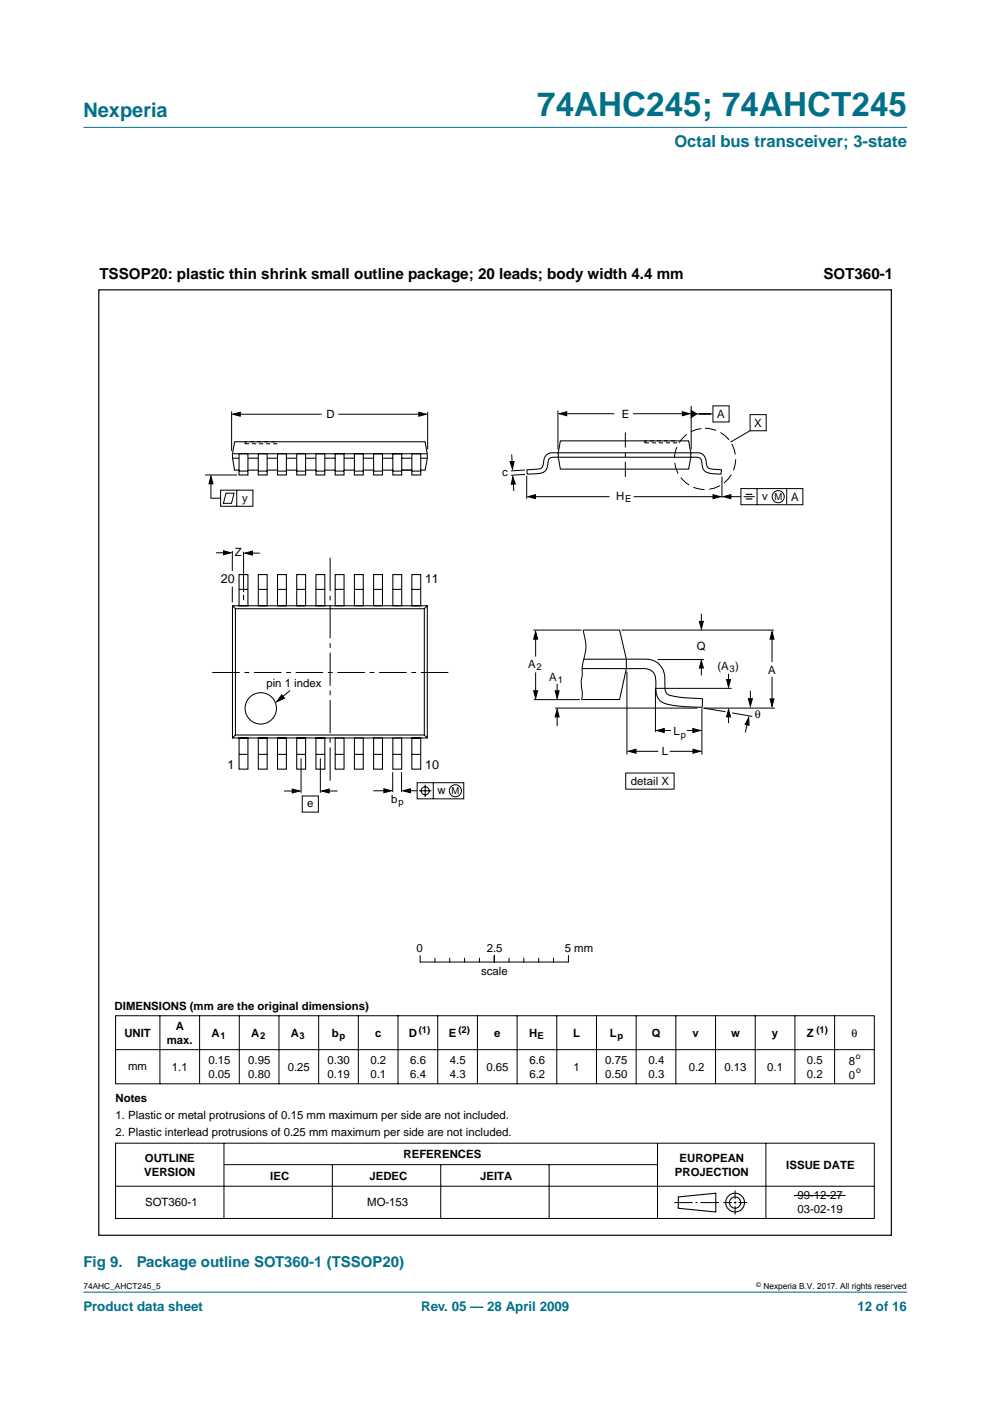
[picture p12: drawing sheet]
<svg xmlns="http://www.w3.org/2000/svg" width="210mm" height="297mm" viewBox="0 0 210 297" stroke-linecap="round" stroke-linejoin="round" font-family="sans-serif">
<path d="M192.3 273.9h-174.6" fill="none" stroke="#00708a" stroke-width=".21"/>
<path d="M17.7 27h174.6z" fill="#00708a" stroke="#00708a" stroke-width=".21"/>
<g fill="none" stroke="#000" stroke-width=".21">
<path d="M49.1 87.2v8.4M50.3 87.8h17.9M71.7 87.8h17.8M90.7 87.3v7.9M108.5 96.4l.1 2.5M111.3 99.6l-2.9 .2M118.3 87v8.3M119.3 87.7h10.9M134.2 87.7h11.3M146.5 86v9.3M147.1 87.8h4M151.2 86h3.4v3.5h-3.4z"/>
<path d="M159 87.9h3.4v3.4h-3.4zM159 91.3l-4.1 2.4M43.5 100.7h6.8M44.7 101.6v4h2.1M45.8 117.2h2.6M46.8 103.9h6.8v3.4h-6.8zM47.9 104.6h1.7l-.5 2.1h-1.7zM49.3 116.8v4.2M50.2 103.9v3.4M51.6 117v8.5M52.5 117.3h2.6M108.8 101.6l.1 2.5"/>
<path d="M111.3 100.6l-2.9 .2M111.7 100.9v4.9M112.8 105.3h16.4M134.3 105.3h17.5M153.1 101.1v4.5M154.3 105.3h2.8M157.1 103.6h13.1v3.4h-13.1zM157.7 105.3h2.3M160.5 103.6v3.4M166.8 103.6v3.4M49.3 124.4v3.3M51.6 126.1v1.1"/>
<path d="M113.1 133.6h10.2M113.6 134.5v4.7M123.7 133.6a10 10 0 0 1-.1 6.7l-.2 1.4 .1 1.3a8.1 8.1 0 0 0 0 4.1l-.2 1.2M131.8 133.6h32.3M139.4 139.8h9.9M148.7 130.1v2.4M163.7 135v5.3M61.5 146.4l-2.5 2.1M113.2 148.3h9.8M113.6 142.6v4.7M117.7 150.1h30.1M118.1 145v2.6"/>
<path d="M118.1 151.4v2.5M132.9 142.4v17.6M133.9 159.3h5.7M139 145.9h16.1M139 146v9.2M140.2 154.9h2.1M142 159.3h5.7M145.6 154.9h1.8M148.7 140.8v2.4M148.8 150.2v9.8M154.5 151.4v1.9M154.5 142.8v2"/>
<path d="M155.2 151.1l4.3 .8M158.6 152.7l-.6 2.6M159.1 146.4v2.6M163.7 143.5v5.2M164.3 150.1h-15.1l4.6 .8M60.2 167.7h2.6M63.8 160.8v7.3M64.1 168.8h3.4v3.4h-3.4zM67.9 160.8v7.3M69 167.7h2.6M79.1 167.7h3M83.3 163.7v4.2"/>
<path d="M85.1 163.7v4.2M86.3 167.7h2.1M88.4 165.9h9.9v3.5h-9.9zM88.9 167.7h2.6M90.2 166.4v2.6M91.9 165.9v3.5M132.7 163.9h10.2v3.4h-10.2zM24.5 215.4h160.9v14.4h-160.9zM33.9 215.4v14.4M42.3 215.4v14.4M50.7 215.4v14.4M59.1 215.4v14.4"/>
<path d="M67.6 215.4v14.4M76 215.4v14.4M84.4 215.3v14.5M89.1 202.6v1.4M89.1 204h31.3M92.2 203.2v.8M92.8 215.4v14.4M95.4 203.2v.8M98.5 203.2v.8M101.2 215.4v14.4M101.7 203.2v.8M104.8 202.6v1.4"/>
<path d="M107.9 203.2v.8M109.6 215.4v14.4M111.1 203.2v.8M114.2 203.2v.8M117.4 203.2v.8M118.1 215.4v14.4M120.5 202.6v1.4M126.5 215.4v14.4M134.9 215.4v14.4M143.3 215.4v14.4M151.7 215.4v14.4M160.1 215.3v14.5"/>
<path d="M168.5 215.4v14.4M177 215.4v14.4M24.5 222.5h160.9M24.5 242.4h160.9v15.9h-160.9zM24.5 251.5h160.9M47.5 242.4v15.9M47.5 246.9h91.8M70.5 246.9v11.4M93.4 246.9v11.4M116.4 246.9v11.4M139.4 242.4v15.9M143 255h3.9"/>
<path d="M147.5 255h.4M148.5 255h4M153.3 255h1.9M155.6 255h.5M155.9 252.4v1.8M155.9 254.7v.5M155.9 255.7v1.8M156.6 255h1.8M162.4 242.4v15.9M168.3 253.5h11"/>
<circle cx="165" cy="105.3" r="1.28"/>
<circle cx="90.2" cy="167.7" r=".86"/>
<circle cx="96.6" cy="167.7" r="1.28"/>
</g>
<g fill="none" stroke="#000" stroke-width=".23">
<path d="M143.8 253.8l8-.8v4l-8-.8z"/>
<circle cx="155.9" cy="255" r="1.99"/>
<circle cx="155.9" cy="255" r="1.2"/>
</g>
<g fill="#000" stroke="#000" stroke-width=".21">
<path d="M49.4 87.8l1.5-.4v.8zM88.8 87.4l1.6 .4-1.6 .4zM108.1 97.9l.9-.1-.3 1.6zM118.6 87.7l1.6-.4v.8zM144.7 87.3l1.6 .4-1.6 .4zM146.6 87l1.1 .8-1.1 .7zM44.7 101l.4 1.6h-.8zM47.4 116.8l1.6 .4-1.6 .4zM51.9 117.3l1.6-.5v.9zM108.7 101.1l.6 1.5-.9 .1zM112 105.3l1.5-.4v.8zM151.2 104.9l1.6 .4-1.6 .4z"/>
<path d="M153.4 105.3l1.6-.4v.8zM113.6 133.9l.4 1.6h-.9zM148.3 131.7h.8l-.4 1.6zM163.7 133.9l.4 1.6h-.8zM59.7 147.3l.6 .7-1.6 .8zM113.1 146.5h.9l-.4 1.6zM118.1 150.4l.5 1.6h-.9zM117.7 146.5h.9l-.5 1.6zM133.3 159.3l1.5-.4v.8zM139.3 154.9l1.5-.4v.8zM146.9 154.5l1.6 .4-1.6 .4zM146.9 158.9l1.6 .4-1.6 .4z"/>
<path d="M148.7 140l.4 1.6h-.8zM154.5 150.4l.4 1.6h-.9zM154 144.1h.9l-.4 1.6zM158.7 152.1l.1 1.7-.8-.2zM158.7 148.1h.8l-.4 1.6zM163.3 148.2h.8l-.4 1.6zM62 167.3l1.5 .4-1.5 .4zM68.2 167.7l1.6-.4v.8zM81.4 167.2l1.6 .5-1.6 .4zM85.4 167.7l1.6-.5v.9z"/>
</g>
<path d="M45 142.6h50.3" fill="none" stroke="#000" stroke-width=".21" stroke-dasharray="5.8 1 1 1" stroke-linecap="butt"/>
<path d="M70 118.3v47.6" fill="none" stroke="#000" stroke-width=".21" stroke-dasharray="7 1 1 1" stroke-linecap="butt"/>
<g fill="none" stroke="#000" stroke-width=".22">
<path d="M49.3 96.2h41.3M49.3 97.1h1.4M50.7 96.2h1.9v4.5h-1.9zM50.7 99.7h-1l-.4-2.6v-.9l.4-2.5h40.4l.5 2.5v1l-.5 2.5h-.9M50.7 99.9h1.9M52.6 99.7h2.2M52.6 97.1h2.2M54.8 96.2h1.8v4.5h-1.8zM54.8 99.9h1.9M56.6 99.7h2.2M56.6 97.1h2.2M58.8 96.2h1.9v4.5h-1.9z"/>
<path d="M58.9 99.9h1.8M60.7 97.1h2.2M60.7 99.7h2.2M62.9 96.2h1.9v4.5h-1.9zM62.9 99.9h1.9M64.8 97.1h2.2M64.8 99.7h2.2M67 96.2h1.9v4.5h-1.9zM67 99.9h1.9M68.9 99.7h2.2M68.9 97.1h2.2M71.1 96.2h1.8v4.5h-1.8z"/>
<path d="M71.1 99.9h1.8M72.9 99.7h2.2M72.9 97.1h2.2M75.1 96.2h1.9v4.5h-1.9zM75.2 99.9h1.8M77 99.7h2.2M77 97.1h2.2M79.2 96.2h1.9v4.5h-1.9zM79.2 99.9h1.9M81.1 99.7h2.2M81.1 97.1h2.2M83.3 96.2h1.9v4.5h-1.9z"/>
<path d="M83.3 99.9h1.9M85.2 97.1h2.1M85.2 99.7h2.1M87.3 96.2h1.9v4.5h-1.9zM87.3 99.9h1.9M89.2 97.1h1.4M111.7 99.6l2.4-.2a1.12 1.12 0 0 0 1.1-1.3 1.98 1.98 0 0 1 2.5-2.1h28.8a3.7 3.7 0 0 1 2.6 .5 4.4 4.4 0 0 1 .8 2.4 3.5 3.5 0 0 0 2.8 .7h.3a.62 .62 0 0 1-.4 .9 5.7 5.7 0 0 1-3.2-.7l-.4-.5-.1-.8a1.22 1.22 0 0 0-1.5-1.6h-28.9a2.53 2.53 0 0 0-2.2 .5l-.1 .6a2.18 2.18 0 0 1-2.7 2.5h-1.7zM118.8 93.5h27.2l.5 2.5v1l-.5 2.5h-27.2l-.4-2.6v-.9zM49.3 128.4h41.3v28.1h-41.3zM49.3 128.4l.6 .7M49.9 129.1h40.1v26.7h-40.1zM50.7 121.8h1.9v6.6h-1.9z"/>
<path d="M50.7 125h1.9M54.8 121.8h1.8v6.6h-1.8zM54.8 125h1.8M58.8 121.8h1.9v6.6h-1.9zM58.8 125h1.9M62.9 121.8h1.9v6.6h-1.9zM62.9 125h1.9M67 121.8h1.9v6.6h-1.9zM67 125h1.9M71.1 121.8h1.8v6.6h-1.8zM71.1 125h1.8M75.1 121.8h1.9v6.6h-1.9z"/>
<path d="M75.1 125h1.9M79.2 121.8h1.9v6.6h-1.9zM79.2 125h1.9M83.3 121.8h1.9v6.6h-1.9zM83.3 125h1.9M87.3 121.8h1.9v6.6h-1.9zM87.3 125h1.9M90.6 128.4l-.6 .7M123.7 133.6h7.7l1.4 6.2v2l-1.4 6.5h-8.1M123.8 139.8h10a12.6 12.6 0 0 1 5.1 .4 4.2 4.2 0 0 1 2.1 4.3v.7a1.99 1.99 0 0 0 .8 2.2 34.7 34.7 0 0 0 7.1 .8v1.7a25.9 25.9 0 0 1-6.6-.4 3.2 3.2 0 0 1-3.3-3.9l.1-.7a2.47 2.47 0 0 0-2.1-3.1h-13.6M49.9 155.8l-.6 .7M50.7 156.5h1.9v6.6h-1.9z"/>
<path d="M50.7 159.9h1.9M54.8 156.5h1.8v6.6h-1.8zM54.8 159.9h1.8M58.8 156.5h1.9v6.6h-1.9zM58.8 159.9h1.9M62.9 156.5h1.9v6.6h-1.9zM62.9 159.9h1.9M67 156.5h1.9v6.6h-1.9zM67 159.9h1.9M71.1 156.5h1.8v6.6h-1.8zM71.1 159.9h1.8M75.1 156.5h1.9v6.6h-1.9z"/>
<path d="M75.1 159.9h1.9M79.2 156.5h1.9v6.6h-1.9zM79.2 159.9h1.9M83.3 156.5h1.9v6.6h-1.9zM83.3 159.9h1.9M87.3 156.5h1.9v6.6h-1.9zM87.3 159.9h1.9M90 155.8l.6 .7"/>
<circle cx="55.3" cy="150.2" r="3.3"/>
</g>
<path d="M52 93.7h6.7v.4h-6.7zM136.7 93.5h6.7v.4h-6.7z" fill="none" stroke="#000" stroke-width=".21" stroke-dasharray=".9 .6" stroke-linecap="butt"/>
<path d="M158.1 104.8h1.4M158.1 105.8h1.4" fill="none" stroke="#000" stroke-width=".24"/>
<path d="M132.6 91.7v9.5" fill="none" stroke="#000" stroke-width=".21" stroke-dasharray="3.2 1 1 1" stroke-linecap="butt"/>
<circle cx="149.5" cy="97.3" r="6.5" fill="none" stroke="#000" stroke-width=".21" stroke-dasharray="2.4 1" stroke-linecap="butt"/>
<path d="M20.9 61.5h168.1v200.4h-168.1z" fill="none" stroke="#000" stroke-width=".25"/>
<text font-size="7.1" fill="#00708a" x="113.9" y="24.7">74AHC245; 74AHCT245</text>
<text font-size="4.2" fill="#00708a" x="17.7" y="24.9">Nexperia</text>
<text font-size="3.5" fill="#00708a" x="143" y="31.1">Octal bus transceiver; 3-state</text>
<g font-size="3.2">
<text x="21.1" y="59.1">TSSOP20: plastic thin shrink small outline package; 20 leads; body width 4.4 mm</text>
<text x="174.6" y="59.1">SOT360-1</text>
</g>
<g font-size="3.2" fill="#00708a">
<text x="17.7" y="268.7">Fig 9.</text>
<text x="29" y="268.7">Package outline SOT360-1 (TSSOP20)</text>
</g>
<g font-size="2.8" fill="#00708a">
<text x="17.7" y="278">Product data sheet</text>
<text x="89.3" y="278">Rev. 05 — 28 April 2009</text>
<text x="181.8" y="278">12 of 16</text>
</g>
<g font-size="2.7">
<text x="46.8" y="123.6">20</text>
<text x="90.1" y="123.5">11</text>
<text x="48.2" y="163">1</text>
<text x="90.1" y="163">10</text>
</g>
<g font-size="2.4">
<text x="69.2" y="88.7">D</text>
<text x="131.9" y="88.6">E</text>
<text x="152.1" y="88.6">A</text>
<text x="159.9" y="90.5">X</text>
<text x="106.5" y="100.9">c</text>
<text x="51.4" y="106.4">y</text>
<text x="130.7" y="105.9">H</text>
<text x="161.6" y="106">v</text>
<text x="167.7" y="106.2">A</text>
<text x="49.8" y="117.9">Z</text>
<text x="147.7" y="137.7">Q</text>
<text x="112" y="141.6">A</text>
<text x="152.1" y="142.1">(A )</text>
<text x="162.9" y="142.9">A</text>
<text x="56.5" y="145.7">pin 1 index</text>
<text x="116.4" y="144.3">A</text>
<text x="142.8" y="155.9">L</text>
<text x="160.1" y="152.3">θ</text>
<text x="140.3" y="160.2">L</text>
<text x="133.8" y="166.5">detail X</text>
<text x="65.1" y="171.2">e</text>
<text x="82.9" y="170.3">b</text>
<text x="92.7" y="168.4">w</text>
<text x="88.3" y="201.9">0</text>
<text x="103.2" y="201.9">2.5</text>
<text x="119.7" y="201.9">5 mm</text>
<text x="102" y="206.6">scale</text>
<text x="24.3" y="214.2">DIMENSIONS (mm are the original dimensions)</text>
<text x="26.4" y="219.9">UNIT</text>
<text x="35.4" y="221.3">max.</text>
<text x="37.3" y="218.4">A</text>
<text x="44.9" y="219.9">A</text>
<text x="53.3" y="219.9">A</text>
<text x="61.7" y="219.9">A</text>
<text x="70.4" y="219.9">b</text>
<text x="79.5" y="219.9">c</text>
<text x="86.7" y="219.9">D</text>
<text x="95.1" y="219.9">E</text>
<text x="104.8" y="219.9">e</text>
<text x="112.2" y="219.9">H</text>
<text x="121.5" y="219.9">L</text>
<text x="129.3" y="219.9">L</text>
<text x="138.2" y="219.9">Q</text>
<text x="146.9" y="219.9">v</text>
<text x="155" y="219.9">w</text>
<text x="163.7" y="219.9">y</text>
<text x="171.1" y="219.9">Z</text>
<text x="180.5" y="219.9">θ</text>
<text x="27.2" y="226.8">mm</text>
<text x="36.5" y="227">1.1</text>
<text x="44.2" y="225.6">0.15</text>
<text x="52.6" y="225.6">0.95</text>
<text x="61" y="227.1">0.25</text>
<text x="69.5" y="225.6">0.30</text>
<text x="78.6" y="225.6">0.2</text>
<text x="87" y="225.6">6.6</text>
<text x="95.4" y="225.6">4.5</text>
<text x="103.1" y="227">0.65</text>
<text x="112.2" y="225.6">6.6</text>
<text x="121.6" y="227">1</text>
<text x="128.3" y="225.6">0.75</text>
<text x="137.5" y="225.6">0.4</text>
<text x="146" y="227">0.2</text>
<text x="153.6" y="227">0.13</text>
<text x="162.7" y="227">0.1</text>
<text x="171.1" y="225.6">0.5</text>
<text x="180" y="225.8">8</text>
<text x="24.5" y="233.6">Notes</text>
<text x="44.2" y="228.5">0.05</text>
<text x="52.6" y="228.5">0.80</text>
<text x="69.5" y="228.5">0.19</text>
<text x="78.6" y="228.5">0.1</text>
<text x="87" y="228.5">6.4</text>
<text x="95.4" y="228.5">4.3</text>
<text x="112.2" y="228.5">6.2</text>
<text x="128.3" y="228.5">0.50</text>
<text x="137.5" y="228.5">0.3</text>
<text x="171.1" y="228.5">0.2</text>
<text x="180" y="228.7">0</text>
<text x="24.5" y="237.3">1. Plastic or metal protrusions of 0.15 mm maximum per side are not included.</text>
<text x="24.5" y="240.9">2. Plastic interlead protrusions of 0.25 mm maximum per side are not included.</text>
<text x="85.6" y="245.6">REFERENCES</text>
<text x="30.6" y="249.3">VERSION</text>
<text x="30.7" y="246.3">OUTLINE</text>
<text x="57.3" y="250.2">IEC</text>
<text x="78.3" y="250.2">JEDEC</text>
<text x="101.8" y="250.2">JEITA</text>
<text x="143.1" y="249.3">PROJECTION</text>
<text x="144.1" y="246.3">EUROPEAN</text>
<text x="166.7" y="247.8">ISSUE DATE</text>
<text x="30.8" y="255.8">SOT360-1</text>
<text x="77.9" y="255.8">MO-153</text>
<text x="169.1" y="254.3">99-12-27</text>
<text x="169.1" y="257.2">03-02-19</text>
</g>
<g font-size="2">
<text x="132.6" y="106.4">E</text>
<text x="164.2" y="106">M</text>
<text x="113.8" y="142">2</text>
<text x="154.7" y="142.6">3</text>
<text x="118.2" y="144.8">1</text>
<text x="144.4" y="156.4">p</text>
<text x="84.5" y="170.8">p</text>
<text x="95.8" y="168.4">M</text>
<text x="46.7" y="220.3">1</text>
<text x="55.1" y="220.3">2</text>
<text x="63.5" y="220.3">3</text>
<text x="71.9" y="220.3">p</text>
<text x="88.8" y="218.9">(1)</text>
<text x="97.2" y="218.9">(2)</text>
<text x="113.9" y="220.3">E</text>
<text x="130.9" y="220.3">p</text>
<text x="173.1" y="218.9">(1)</text>
</g>
<g font-size="1.8">
<text x="181.4" y="224.6">o</text>
<text x="181.5" y="227.5">o</text>
<text x="17.7" y="273.4">74AHC_AHCT245_5</text>
<text x="161.9" y="273.4">Nexperia B.V. 2017. All rights reserved</text>
</g>
<text font-size="1.4" x="160.4" y="272.9">©</text>
</svg>
